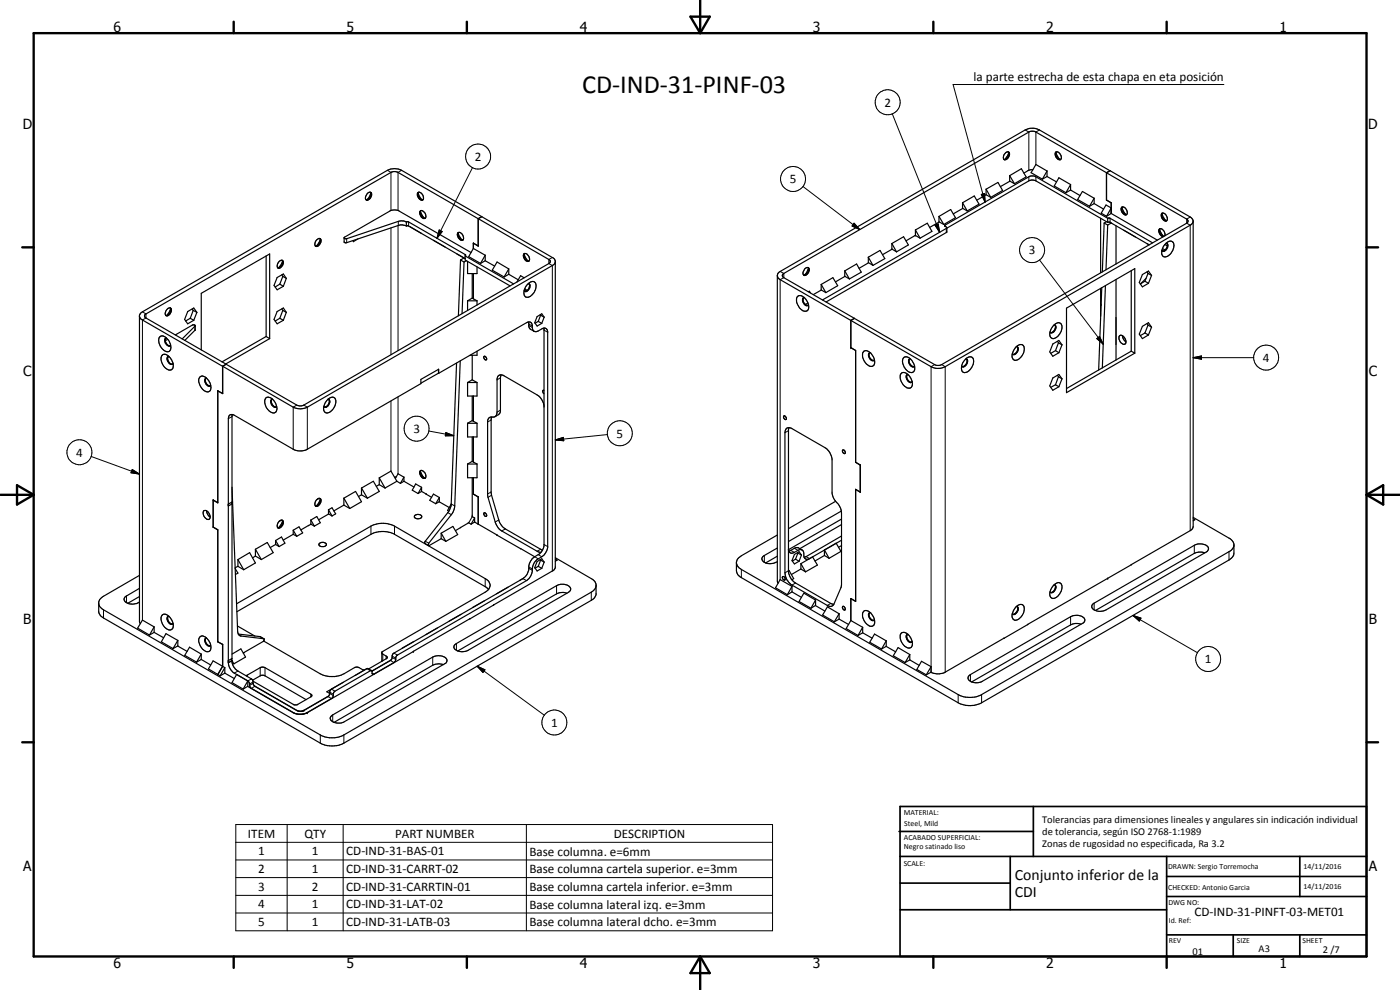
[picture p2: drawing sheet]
<svg xmlns="http://www.w3.org/2000/svg" width="420mm" height="297mm" viewBox="0 0 420 297" stroke-linecap="round" stroke-linejoin="round" font-family="sans-serif">
<g fill="none" stroke="#000" stroke-width=".35">
<path d="M109.9 59.9l.2 .1M110.3 58l.8-.3a1.28 1.28 0 0 1-.4 2.2l-.7 .1a1.34 1.34 0 0 1 .3-2zM111.2 57.7a1.68 1.68 0 0 1-1.1 2.3M111.3 57.8l-.5 1.4-.7 .8M125.4 57.8a1.45 1.45 0 0 1 1.4 .7 1.45 1.45 0 0 1 0 1.5 1.57 1.57 0 0 1-1.4-2.2zM125.5 57.8l.5 1.4 .7 .8M125.6 57.7a1.65 1.65 0 0 0 1.2 2.3M126.9 59.9l-.1 .1M295.9 56.8l3.6-2.1 1.4 2.4-3.6 2.1M295.9 56.8l1.4 2.4M295.9 56.8v1.6l1.4 .8M296 58.4l-2.9 1.7"/>
<path d="M301.7 45.9a.66 .66 0 0 1 .7-.4 .66 .66 0 0 1 .6 .5 1.4 1.4 0 0 1-1.7 1.8l-.1-1zM302.6 45.6l.1 .1M302.7 45.7l-.3 1-.9 1.2M302.7 45.7a1.59 1.59 0 0 1-1.4 2.1M303 52.7l3.5-2.1 1.5 2.5-3.6 2M303 52.7l1.4 2.4M303 52.7v1.6l1.4 .8M303.1 54.4l-2.9 1.6M310 50.9a3.7 3.7 0 0 0-2.7 1M314.2 53l2.9 1.6M314.2 51.3l-1.4 2.5M314.2 53l-1.4 .8"/>
<path d="M314.2 51.3v1.7M314.2 51.3l-3.3-1.9-1.5 2.4 3.4 2M316.8 45.7a1.24 1.24 0 0 1 1.7 1.1v.5a.82 .82 0 0 1-.8 .6 .82 .82 0 0 1-.8-.7l-.3-1zM316.9 45.7l.4 1 .8 1.2M316.9 45.7a1.66 1.66 0 0 0 1.4 2.1M317 45.6l-.1 .1M321.3 55.4l-3.5-2.1-1.4 2.5 3.5 2M321.3 57l2.8 1.7M321.3 55.4l-1.4 2.4M321.3 57l-1.4 .8M321.3 55.4v1.6M328.4 59.5l-1.4 2.4"/>
<path d="M328.4 59.5v1.6M328.4 59.5l-3.5-2.1-1.5 2.5 3.6 2M333.1 51.2l-21.2-12.2a4.6 4.6 0 0 0-4.2 0l-73.6 42.4-.6 .6-.2 .7M333.1 51.2l-1 .6v8.2M333.1 51.2v.1M333.2 51.2l24 13.9 .6 .6 .3 .6M79.9 76.8v24.2M84.7 78.1a1.42 1.42 0 0 1-.7 2.3l-.7-.1M84.7 78.1a1.63 1.63 0 0 0-1.4 2.2M94.9 72.1a.72 .72 0 0 1 .9-.6 .72 .72 0 0 1 .5 .9 1.32 1.32 0 0 1-1.7 1.4l-.1-.5zM96 71.5a1.64 1.64 0 0 1-1.3 2.3M96.1 71.8l-.5 1.2-.7 .9"/>
<path d="M107.4 71.7l-1.4 .8v-.3M122 67.8l-1.2-.3-1 .1-15.8 5.2-.7-.1 .1-1.5 13.9-8 1.3-.2 .9 .2 21.9 12.6M122 66.6h.6l17 9.8v.4M122 67.8l.5-.1 17.1 9.9-2.5-1.4M122 66.6v1.2M122 66.6l-.9-.3h-1.3l-15.8 5.3-.7-.2M123 68l3.5 2.1M126.1 63.3a1.47 1.47 0 0 1 1.4 .7 1.47 1.47 0 0 1 0 1.5h-.5l-.6-.4-.5-1.3zM126.2 63.4l.5 1.3 .7 .8M126.3 63.2a1.59 1.59 0 0 0 1.3 2.2M130.1 72.1l3.5 2M137.4 69.8a1.51 1.51 0 0 0 1.6 2.2"/>
<path d="M137.4 69.8a1.48 1.48 0 0 1 1.5 .7 1.48 1.48 0 0 1 .1 1.5M137.5 69.9l.4 1 .8 1.1M137.5 69.8a1.75 1.75 0 0 0 1.4 2.2M137.6 69.7l-.1 .1M138.2 78l1.1 .6M138.2 78l-.6 16.7M139.3 78.6l-.6 15.5M139.3 77.4l-1.1 .6M139.6 76.8v1.2l13.5 7.8M139.6 76.8l14.5 8.4M140 78.2l-.7 .4M140.3 78.4v3.7h2.9v-2"/>
<path d="M142.1 74.5l-1.4 2.5 3.5 2M142.1 74.5l3.5 2.1M143.5 73.8l-1.4-.9v1.6M143.5 65.6v8.2l-1.4-.8M143.5 65.6l1.1-.6zM143.5 73.7v.1M145.6 78.2l2.9 1.6M145.6 76.6l-1.4 2.4M145.6 78.2l-1.4 .8M145.6 76.6v1.6M157.3 76.2a1.79 1.79 0 0 0 1.4 2.2M157.3 76.2l.4 1 .8 1.2"/>
<path d="M157.4 76.1a1.65 1.65 0 0 1 1.4 2.2M157.4 76.1a1.53 1.53 0 0 0 1.2 2.3l.2-.1M157.4 76.1l-.1 .1M166.7 78.7l-.9 1-73.6 42.5a4.9 4.9 0 0 1-4.2 0l-45.3-26.2-.8-1M260.6 77.2l3.5-2.1 1.4 2.5-3.5 2M260.6 77.2l1.4 2.4M260.6 77.2v1.6l1.4 .8M260.6 78.9l-2.8 1.6M267.7 73.1l3.5-2.1 1.4 2.5-3.5 2.1M267.7 73.1l1.4 2.5M267.7 73.1v1.6l1.4 .9M267.7 74.8l-2.8 1.6"/>
<path d="M274.6 70.7l-2.7 1.6M274.6 70.7h.1M274.7 69l3.6-2 1.4 2.4-3.6 2.1M274.7 69l1.4 2.5M274.7 69v1.7M274.7 70.7l1.4 .8M274.8 70.7h-.2M281.8 64.9l3.5-2 1.5 2.4-3.6 2.1M281.8 64.9l1.4 2.5M281.8 64.9v1.6l1.4 .9M281.9 66.6l-2.9 1.6M284.1 68.3v.1"/>
<path d="M284.1 68.4l-37.3 21.6M284.2 68.3l-.1 1.4-36.2 20.9M288.9 60.8l3.5-2 1.4 2.5-3.5 2M288.9 60.8l1.4 2.5M288.9 60.8v1.7l1.4 .8M289 62.5l-2.9 1.7M328.4 61.1l2.8 1.6M328.4 61.1l-1.4 .8M330.3 65.5v16.3M331.4 66.9l1 .6M331.4 66.9l-.6 14.7M331.9 61.5l1.6 .9-1.4 2.5-1.6-.9z"/>
<path d="M332.1 60l1.4 .8v3.3M332.1 60h.1M332.1 66.5l-.7 .4M332.4 67.5l-.5 13.4M332.4 65.5h.8l12.7 7.4M332.4 65.5v1.2M332.4 66.7h.8M332.4 65.5l-21.7-12.6-1.2-.1-.5 .1-25.5 14.7v.3l.6 .4M332.4 66.7l-21.7-12.6-1.2-.1-.5 .1-24.8 14.4M333.2 66.7l11.6 6.7-.5-.2M333.2 66.7l.5 .3M333.5 66.9l-1.1 .6"/>
<path d="M333.5 64.1l13.8 8M333.5 64.1l-1.4 .8M334.9 67.7v11.5M336.7 62.2a1.68 1.68 0 0 0 1.4 2.2M336.7 62.3l.6 1.3 .6 .8M336.8 62.1a1.6 1.6 0 0 1 1.3 2.2M336.8 62.1a1.36 1.36 0 0 0 .5 2.2l.6 .2 .2-.2M337.2 69l3.6 2.1M348.1 68.6a1.61 1.61 0 0 0 1.1 2.3l-.6-.8-.6-1.3M348.6 64.1a1.51 1.51 0 0 0 1.6 2.1M348.6 64.1a1.48 1.48 0 0 1 1.5 .6 1.48 1.48 0 0 1 .1 1.5M348.7 64.1l.4 1 .9 1.1"/>
<path d="M348.8 63.9a1.63 1.63 0 0 0 1.4 2.3M348.9 74.6l.8 .4M349.5 73.4a1.68 1.68 0 0 1 2.5-.8 3.3 3.3 0 0 1-2.7 4.4h-.2a1.64 1.64 0 0 1-.4-1.9M349.5 73.4l-.8 1.7M349.6 70.7a1.52 1.52 0 0 0-1.7-2 1.74 1.74 0 0 0 1.2 2.3M349.6 73.4l.7 .4M350 73h.1a1.23 1.23 0 0 1-.3 2.1l-.5 .3-.6-.3M350.2 73l.1 .7M350.3 73.7a1.77 1.77 0 0 1-1.5 1.6M358.1 66.3l-.1 91.9-.8 1-17.7 10.3M358.1 66.3l-.3 .7-.6 .6-73.5 42.4a4.5 4.5 0 0 1-4.3 0l-24.1-13.9M43.6 94.3l73.9-42.7 .6-.1 1.1 .1 45.5 26.3 .4 .4-.1 .5-.3 .3-73.7 42.6-.6 .1-1.1-.1-45.5-26.3-.4-.4z"/>
<path d="M51.1 92.4a1.53 1.53 0 0 1-.9 2.4l-.5-.1M51.2 92.5l-.5 1.4-.7 .8M51.2 92.5a1.76 1.76 0 0 1-1.4 2.2M51.3 92.5a1.53 1.53 0 0 0-1.6 2.2M57.1 95.5l1.1 .6M57.1 95.5l-1.4 .8M57.7 92.7l.3 .4M58 93.1l1.1 .6M58 93.1l-.9 2.4M58.6 97.8l-3.9 3.9M59.1 93.7l-.9-1.3-1.9 1.1-.9 2.3 .9 1.4 1.9-1.1M59.1 93.7l-.9 2.4"/>
<path d="M83.4 80.4a1.73 1.73 0 0 0 1.4-2.2l-.4 1-.8 1.2M84 85.3l1 .6M84 85.3l-1.4 .8M84 95.5l1 .6M84 95.5l-1.4 .8M84.6 82.5l.3 .4M84.6 92.7l.3 .4M84.9 82.9l1 .6M84.9 82.9l-.9 2.4M84.9 93.1l1 .6M84.9 93.1l-.9 2.4M85.9 83.5l-.9-1.3-1.8 1.1-1 2.3 1 1.4 1.8-1.1"/>
<path d="M85.9 83.5l-.9 2.4M85.9 93.7l-.9-1.3-1.8 1.1-1 2.3 1 1.4 1.8-1.1M85.9 93.7l-.9 2.4M140.3 90.3v2.8M140.3 90.3h2.9M141.7 82.1v7.4M141.7 89.5l1.5 .8M141.7 89.5l-1.4 .8M142.1 82.1v7.6M143.2 90.3v1.2M152.7 82.3l2.8 1.6M152.7 80.7l-1.4 2.4"/>
<path d="M152.7 82.3l-1.4 .8M152.7 80.7v1.6M152.7 80.7l-3.5-2.1-1.5 2.5 3.6 2M157.3 87.2l.1 .2M157.3 83.4l-1.1-.7-1.1 1.9M157.3 87l.6 .4M157.5 86.7l.7 .4M158.1 85.5l.6-.5a1.2 1.2 0 0 1 1.4-.6 1.2 1.2 0 0 1 .8 1.4 3.2 3.2 0 0 1-3 3.4 2.28 2.28 0 0 1 0-3.3zM158.5 85.1a1.07 1.07 0 0 1 .7 1 1.07 1.07 0 0 1-.6 .9l-.6 .5-.6-.1M158.6 96.6l.4 2 1.3 .8M158.7 85.1a1.63 1.63 0 0 1-1.3 2.3M160.3 99.4l-.5-.8a1.34 1.34 0 0 0-1.1-2l-.7 .2-26.4 15.2"/>
<path d="M160.3 99.4l.3 .1a2.39 2.39 0 0 0 2-.8 1.06 1.06 0 0 1 1.1-.2 1.06 1.06 0 0 1 .7 .9v64.9a4.5 4.5 0 0 1-1.8 2.7l-1.1 .7a4.3 4.3 0 0 0-1.8 4 3.9 3.9 0 0 1-1.7 2.5l-38.7 22.4-.5 .5-.1 1.1-.5 .6-6 3.5-.5-.1-.1-.9M161.5 96.4l-.9 .6M161.5 96.4l1.1 .6M162.1 94.4l.2 .2M162.3 94.6l-.8 1.8M162.3 94.6l1 .6M163.2 98.5l.1 65.2a4 4 0 0 1-1.8 2.7l-1 .6M163.3 95.2l-.7-1.1-1.4 .9-.7 1.8 .7 1 1.4-.8M163.3 95.2l-.7 1.8M233.3 82.7l.2 .7 .6 .5 21.2 12.2M233.3 82.7v91.6l.2 .7M234.9 82.3l74.1-42.8 .5-.1 1.2 .1 45.4 26.2a.66 .66 0 0 1 .5 .7 .66 .66 0 0 1-.5 .6l-73.5 42.4-.8 .2-1.1-.1-45.5-26.2-.4-.5z"/>
<path d="M239.3 88.9a2.12 2.12 0 0 1 2.9 1.5 2.04 2.04 0 0 1-.2 2.9 3.1 3.1 0 0 1-2.7-4.4zM241.2 89.3a1.53 1.53 0 0 0 1.1 2.4l.2-.1M241.2 89.3a1.42 1.42 0 0 0 .6 2.1M241.2 89.3h.2M241.6 80.6l1-.3a1.46 1.46 0 0 1 0 1.5 1.46 1.46 0 0 1-1.4 .7l-.2-.8zM241.8 91.4l.7 .2M242.5 90.9l-.8 .5M242.5 80.3a1.63 1.63 0 0 1-1.3 2.2M242.6 87.5l.3-.1 .3 .5M242.6 80.4l-.5 1.3-.7 .8M242.6 91.4l-.1 .2M246.5 85.3l3.5-2 1.4 2.4-3.5 2.1"/>
<path d="M246.5 85.3l1.4 2.5M246.5 85.3v1.7l1.4 .8M246.5 87l-2.4 1.4M253.5 81.3l3.6-2.1 1.4 2.5-3.6 2M253.5 81.3l1.4 2.4M253.5 81.3v1.6l1.4 .8M253.6 82.9l-2.9 1.7M255.3 96.1v8.2l1.5 .9v33.5M256.4 95.5h.1M256.4 95.5l-1.1 .6M316.2 97.6a1.38 1.38 0 0 1 2.3-.3 3.5 3.5 0 0 1-2.5 4.3 1.9 1.9 0 0 1-.5-3zM316.3 97.5a1.11 1.11 0 0 1 .1 1.9l-.7 .5-.6-.3"/>
<path d="M316.6 97.5l.1 .1a1.81 1.81 0 0 1-1.1 2.2h-.4M320.1 92.5l20.5-11.9v25.4l-20.5 11.8zM330.3 86.5v8.4M330.7 86.3l-1 24.7M331.8 85.7l-1 24.7M334.9 83.9v24.1M339.5 81.2v24.2M343.6 99.9l1.1 .6M343.6 99.9l-1.4 .8M343.6 84.4l1.1 .6M343.6 84.4l-1.4 .8M343.9 83.5l-1.6 1.6"/>
<path d="M344.2 97.1l.3 .4M344.2 81.6l.3 .4M344.5 97.5l1.1 .7M344.5 97.5l-.9 2.4M344.5 82l1.1 .6M344.5 82l-.9 2.4M345.6 98.2l-.9-1.4-1.9 1.1-.9 2.3 .9 1.4 1.9-1.1M345.6 98.2l-.9 2.3M345.6 82.6l-.9-1.3-1.9 1.1-.9 2.4 .9 1.3 1.9-1.1M345.6 82.6l-.9 2.4M47.8 101.3a1.32 1.32 0 0 1 2.1 0 3.1 3.1 0 0 1 .9 4.1 2.66 2.66 0 0 1-3-2.3l-.2-1zM48.7 106.6a1.32 1.32 0 0 1 1.9 .2 3.2 3.2 0 0 1 1.1 3.9 2.08 2.08 0 0 1-2.9-1.4l-.1-.3a2.29 2.29 0 0 1 0-2.4z"/>
<path d="M49.8 101.5a1.63 1.63 0 0 0 1.3 2.3M50 101.4l-.2 .1a1.43 1.43 0 0 0-.1 1.5 1.43 1.43 0 0 0 1.3 .8l.2-.3M50.3 107.3a1.76 1.76 0 0 0 1.5 2M50.3 101.8l-.7 .4M50.5 107l-.2 .3M50.6 106.9l-.3 .4M50.7 106.9a.94 .94 0 0 0-.6 .8 .94 .94 0 0 0 .4 .9 .88 .88 0 0 0 1.4 .5M52.6 100.5l5.1-3h.8l.1 1.6-3.2 3.1M60 113.2a1.5 1.5 0 0 1 2.1 .4 2.81 2.81 0 0 1 .7 3.8 2.39 2.39 0 0 1-2.8-1.9l-.4-1v-.7zM61.8 113.5a1.64 1.64 0 0 0 1.3 2.3M62 113.5a1.11 1.11 0 0 0-.1 1.9 .8 .8 0 0 0 1.3 .2M65.4 117.3v33.6l-1.4-.8"/>
<path d="M65.4 117.3h.1M65.4 117.3l1.4 .8M66.8 118v.1M67.8 109.3l-1 .6v8.2M67.9 109.3l-1.1 .6v8.2l-1.4-.8M79.7 119.5a2.06 2.06 0 0 1 2.9 1.4 2.04 2.04 0 0 1-.2 3 3.2 3.2 0 0 1-2.7-4.4zM79.9 101l1 .6M79.9 101l-13.3 7.6M80.9 101.6l-13.2 7.6M80.9 101.6v-25.4l-20.5 11.8v17M81.6 119.8a1.64 1.64 0 0 0 1.3 2.3M81.6 119.8a1.41 1.41 0 0 0-.1 1.6 1.41 1.41 0 0 0 1.5 .7v-.2"/>
<path d="M81.6 119.8h.2M98.4 119.8l.4 .1M98.5 119.7a1.27 1.27 0 0 1 1.7-.5 1.27 1.27 0 0 1 .6 1.6 3.3 3.3 0 0 1-3 3.1 2.1 2.1 0 0 1-.2-3zM98.6 119.8l.2 .1M98.8 119.9a1.56 1.56 0 0 1-1.4 2.3M98.8 119.9a1.79 1.79 0 0 1-1.3 2.2M131.6 112h.1M131.6 110.8v1.2l-5.3 3M131.6 112v-1.2l-5.3 3v1.3l-34.1 19.7a4.5 4.5 0 0 1-4.2 0l-17.7-10.2a1.09 1.09 0 0 0-1.2-.1 1.09 1.09 0 0 0-.6 1.1v25.7M137 109l-1.6 42.6-.7 1.9M138.1 108.3l-1.7 43.9-.7 1.9-7 8.9-.1 .7 3.8-2.1M140.3 114.8v4h2.9v-4"/>
<path d="M140.3 114.8h2.9M141.7 106.6v7.4M141.7 118.8v7.4M141.7 114l1.5 .8M141.7 114l-1.4 .8M142.1 118.8v7.6M143.2 105.4v1.2h-2.1M145.3 106.9a.66 .66 0 0 1 .6 .4 .66 .66 0 0 1 0 .7 .76 .76 0 0 1-.6-1.1zM150.4 112.5l-.2 .9v10l-.3 .7-1.4 .9M150.4 112.5a1.15 1.15 0 0 0-1.2 1.2l-.1 10.5-.6 .9-1.7 .2-.5 1 .2 22.9 2.2 7.8 1.1 1.7 11.4 6.7 1.2 .3M150.4 112.5l.6 .1 10.2 5.9a4.6 4.6 0 0 1 2.1 3.3M163.3 117.1h-.2a.52 .52 0 0 0-.3 .5 .52 .52 0 0 0 .3 .5l.2 .1"/>
<path d="M259.2 105.5a2.12 2.12 0 0 1 2.8 1.4 2.23 2.23 0 0 1-.2 3 3.2 3.2 0 0 1-2.9-3.7zM261 105.8a1.48 1.48 0 0 0-.1 1.6 1.48 1.48 0 0 0 1.3 .8l.2-.2M261 105.9a1.59 1.59 0 0 0 1.3 2.3M261 105.8h.2M270.5 112.1a2.06 2.06 0 0 1 2.8 1.4 2.1 2.1 0 0 1-.2 3 3.3 3.3 0 0 1-2.9-4zM271.2 107.4a2.01 2.01 0 0 1 2.8 1.4 1.87 1.87 0 0 1-.4 3 3.3 3.3 0 0 1-2.4-4.4zM272.3 112.4a1.64 1.64 0 0 0 1.2 2.3M272.4 112.4a1.4 1.4 0 0 0 .4 2.2l.7 .1M272.4 112.4h.1M273 107.7a1.63 1.63 0 0 0 1.4 2.3M273.2 107.7a.72 .72 0 0 0-.5 1.2 1.21 1.21 0 0 0 1.7 1.1M273.8 114.5l-.3 .2"/>
<path d="M274.5 109.8l-.1 .2M288.6 109.8l.3 .2M289.7 107.8a1.35 1.35 0 0 1 1.8-.6 1.35 1.35 0 0 1 .6 1.8 3.3 3.3 0 0 1-2.9 2.8 2.25 2.25 0 0 1 0-3.4zM289.8 107.7a.72 .72 0 0 1 .5 1.2 1.31 1.31 0 0 1-1.5 1.1M290.1 107.7a1.68 1.68 0 0 1-1.2 2.3M304.9 104.1a1.38 1.38 0 0 1 2.4 0 3.4 3.4 0 0 1-2.9 4 1.79 1.79 0 0 1-.3-2.7zM305 104a1.03 1.03 0 0 1 .7 1 1.03 1.03 0 0 1-.6 .9l-.7 .5-.6-.2M305.3 104.1a1.59 1.59 0 0 1-1.4 2.2M316.8 105.2l1 .6M316.8 105.2l-1.4 .8M316.8 115.4l1 .6M316.8 115.4l-1.4 .8"/>
<path d="M317.4 102.4l.3 .5M317.4 112.6l.3 .4M317.7 102.9l1 .6M317.7 102.9l-.9 2.3M317.7 113l1 .7M317.7 113l-.9 2.4M318.7 103.5l-.9 2.3M318.7 103.5l-.9-1.3-1.8 1-1 2.4 1 1.3 1.8-1.1M318.7 113.7l-.9-1.3-1.8 1-1 2.4 1 1.3 1.8-1.1M318.7 113.7l-.9 2.3M336 100.8a1.52 1.52 0 0 1 1.9 1.5l-.2 .9a1.62 1.62 0 0 1-1.9-2.1zM336.9 100.8l.3 1 .7 .8"/>
<path d="M339.5 105.4l-19.4 11.2M339.5 105.4l1.1 .6M69.7 124.4l-.1 26.2M97.2 121.9l.3 .2M140.3 127v4.1h2.9v-4.1M140.3 127h2.9M140.3 139.2v4.1h2.9v-4.1M140.3 139.2h2.9M141.7 131.1v7.3M141.7 126.2l1.5 .8M141.7 126.2l-1.4 .8M141.7 138.4l1.5 .8"/>
<path d="M141.7 138.4l-1.4 .8M142.1 131.1v7.5M147.6 125.1l-.2 .6v22.2l2.5 8.9 .9 1.2 .9 .7 11.1 6.4M235.2 124.8a.59 .59 0 0 1 .7 .4 .59 .59 0 0 1-.2 .7h-.1a.73 .73 0 0 1-.4-1.1zM236 128.6l.6-.3 .8 .1 10.2 5.9a4.8 4.8 0 0 1 2.1 3.4v10.3a7.5 7.5 0 0 0 2.2 3.7l.5 1.1 .1 1.1v21.6l-2.2 5.8a1.25 1.25 0 0 1-2 .4l-10.6-6.1a4.4 4.4 0 0 1-2.1-3.7v-42.1zM236.8 128.3l-.2 .6v42.7a4.9 4.9 0 0 0 2.1 3.3l10.6 6.2 .9 .3M252.9 135a.6 .6 0 0 1 .7 .4 .6 .6 0 0 1-.2 .7l-.5-.5zM256.8 138.7h.1M256.8 138.7l1.3 .8M256.8 138.7l1.4 .8M258.1 139.5h.1M258.1 139.5v8.1"/>
<path d="M258.2 139.5v8.2l-1.4-.8M61.1 153.3a1.66 1.66 0 0 1 1.9 2.2l-.1 .2a1.63 1.63 0 0 1-1.7-.6 1.63 1.63 0 0 1-.1-1.8zM62 153.3l.3 1 .8 .8M64 158.2h.1M64 158.2l1.4 .8M64 158.2l1.4 .7v33.7M64 150.1v8.1M64 150v.1M65.4 150.8l-1.4-.8v8.2M68.5 151.3v.5M68.5 151.8v46.4M69.6 150.6v.6"/>
<path d="M69.6 151.2l-1.1 .6M69.6 150.6l-1.1 .7M69.6 151.2v46.4M69.6 146.2l1.7 43.2 .2 .9M84.4 156.1l-.6 .3M84.4 156.1a1.58 1.58 0 0 0-.9 2.3 1.53 1.53 0 0 0 1.4-2.2l-.2-.1M84.4 156.1h.3M84.8 156.3l-.4 .9-.8 1.2M84.8 156.2a1.73 1.73 0 0 1-1.4 2.2M88 159.1l1.7-1 1.1 1.8-1.7 1M88 159.1l1.1 1.8M88 159.1v1.2"/>
<path d="M92.5 157.7h.1M92.6 157.7l-2.3 1.3M93.3 156l1.8-1 1 1.8-1.8 1.1M93.3 156l1 1.9M93.3 156v1.3l1 .6M93.3 157.3l-.7 .4M95.7 149.5l-.6 .4M95.7 149.5a1.63 1.63 0 0 0-.9 2.4 1.52 1.52 0 0 0 1.2-2.3M95.7 149.5l.3 .1M96 149.5a1.58 1.58 0 0 1-1.3 2.3M96.1 149.7l-.5 1.3-.7 .8M98.6 153l1-.6 1.1 1.8-1.1 .6"/>
<path d="M98.6 153l1 1.8M98.6 153v1.2l1 .6M98.6 154.2l-3 1.8M103.2 151.6l-3 1.7M103.2 149.5l3.5-2.1 1.8 3.1-3.5 2.1M103.2 149.5l1.8 3.1M103.2 149.5v2.1M103.2 151.6l1.8 1M108.5 148.5l-.9 .5M108.5 146.4l1.8 3.1M108.5 146.4v2.1M108.5 148.5l1.8 1"/>
<path d="M108.5 146.4l3.5-2 1.8 3-3.5 2.1M113.8 145.4l-.9 .5M113.8 143.4l1.8 3M113.8 143.4v2M113.8 145.4l1.8 1M113.8 143.4l3.5-2 1.8 3M118.4 143.1l.5 .1M119.1 144.4l-3.5 2M119.1 144.4l1.1 .6M121.2 144.4l3 1.7M121.2 143.2l-1 1.8M121.2 144.4l-1 .6"/>
<path d="M121.2 143.2v1.2M121.2 143.2l-1.7-1-.9 1.4M124.4 154.7a1.15 1.15 0 0 1 1.2-.4 1.15 1.15 0 0 1 .9 .9 1.48 1.48 0 0 1-2.1 0zM126 141.4a1.31 1.31 0 0 1 1.4 .2 1.31 1.31 0 0 1 .4 1.3 .73 .73 0 0 1-.6 .7 .73 .73 0 0 1-.8-.6l-.4-.7zM126.2 141.4l.5 1.3 .7 .8M126.3 141.1a1.61 1.61 0 0 0 1.3 2.3M126.5 147.4l1.5 .9M126.5 146.2l-1.8-1-1 1.9 1.8 1M126.5 146.2l-1 1.9M126.5 147.4l-1 .7M126.5 146.2v1.2M127.9 148.3l1.6 .9"/>
<path d="M131.8 150.5l3 1.8M131.9 149.3l-1.8-1-1.1 1.8 1.8 1M131.9 149.3l-1.1 1.8M131.9 149.3v1.2l-1.1 .6M132.4 160l1.4 2.4M132.4 160v1.6M132.4 160l3.5-2.1 1.5 2.5-3.6 2M134.7 153.5l-7.1 8.9-.1 .5M135.4 151.4l-1.1 1.8 .4 .2M138.2 158.3h.1M138.2 158.2l-1.5 1M140.6 156.8l.8 .5"/>
<path d="M140.7 156.7l-2.5 1.6M141.7 155l.7 .4M141.7 143.3v11.8M142.1 148.3h.1M142.1 143.3v5M142.1 148.3l1.4 .8M142.4 156.6l1.1 .7M142.4 155.4l-1 1.9M142.4 156.6l-1 .7M142.4 155.4v1.2M143.5 149.1v8.2M143.5 149.1h.1"/>
<path d="M143.5 157.2v.1M143.5 157.3l5.7 3.2M145.2 154l.3-.2 .4 .3 .2 .5-.1 .3-.5-.1zM250.8 150.4l-14.2 8.2M252.5 153.3l-15.9 9.2M252.5 157.4l-12.5 7.2M252.5 155.7l-15.9 9.2M256.8 146.8v33.7l-1.4-.9M256.8 146.8l1.3 .8M256.8 146.9h.1M258.1 147.6h.1M358.1 155.2l11.1 6.5 .6 .5 .5 .9v2.8l-.2 .9-.6 .8-74.9 43.3a7.5 7.5 0 0 1-6.2 .3l-65.9-37.9a2.45 2.45 0 0 1-1.5-2.1v-2.5l.3-.9 .5-.5 11.5-6.8"/>
<path d="M358.1 155.6l.5 .4-.5 .3M41.9 176.5l-3.9 2.3a1.14 1.14 0 0 0-.7 1.3 1.14 1.14 0 0 0 1.1 .9 3.9 3.9 0 0 0 3.5-.4M41.9 179l-3.6 2M70.6 170.6l.8 1.4-.8 .4M71.4 169.9l-.8 .4M71.4 167.9l1.7 3M71.4 167.9v2M71.4 169.9l1.7 1M71.4 167.9l3.5-2.1 1.8 3.1-3.6 2M76.7 166.8l-.9 .6M76.7 164.8l1.7 3.1M76.7 164.8v2"/>
<path d="M76.7 166.8l1.7 1.1M76.7 164.8l3.5-2 1.8 3-3.6 2.1M82.7 163.4l-1.6 .9M82.7 162.2l1.8-1.1 1 1.9-1.7 1M82.7 162.2l1.1 1.8M82.7 162.2v1.2M82.7 163.4l1.1 .6M88 160.3l-3 1.8M88 160.3l1.1 .6M95.7 163.2a1.2 1.2 0 0 1 1.2-.5 1.2 1.2 0 0 1 1 .9l-.1 .1a1.4 1.4 0 0 1-2.1-.2zM127.5 162.9v.1M127.5 163l1.1 .7"/>
<path d="M132.4 161.6l1.4 .8M146.6 176.8l-.7-.6-27.5-15.9a7.8 7.8 0 0 0-7.1 0l-40.2 23.3M149.1 160.5l7.1 4.1M149.2 160.5v.1M152.5 176.1l-3.5 2.1M156.2 164.6h.1M156.2 164.6l4.3 2.4M156.9 173.6l-38.8 22.4-.3 .5-.2 1.1-.3 .5-5.6 3.2M156.9 173.6l-.9 .5M160.5 167a4.4 4.4 0 0 0-1.8 4.1l-.6 1.3-1.2 1.2M161.5 169.9l-.9 .6M161.5 169.9l1.1 .6"/>
<path d="M162.1 168l.2 .1M162.1 167.9l.2 .2M162.3 168.1l-.8 1.8M162.3 168.1l1 .6M163.3 168.7l-.7-1.1-1.4 .9-.7 1.8 .7 1 1.4-.8M163.3 168.7l-.7 1.8M166.7 167.3l11.6 7 .6 1.2v2.9l-.8 1.3-74.9 43.3a7.8 7.8 0 0 1-7.1 0l-65.7-38-.8-1.3v-2.9l.3-.9 1.2-1 10.8-6.3M166.7 167.8l.5 .3-.5 .3M170.2 178a4.1 4.1 0 0 0-3.2 .2l-29.6 17.1M178.9 175.8l-.3 .9-1.2 1-74.2 42.8a7.5 7.5 0 0 1-7.1 0l-65-37.5-1.2-1-.3-.9M233.3 164.4l-3.9 2.3a1.17 1.17 0 0 0-.7 1.3 1.17 1.17 0 0 0 1.1 .9 4.2 4.2 0 0 0 3.5-.4M233.3 166.9l-3.5 2"/>
<path d="M234.9 173a.6 .6 0 0 1 .6 .3 .6 .6 0 0 1-.1 .8l-.5-.5zM236.6 171.2h.2l1.4 2.4-.6 .3M237.7 177.6l2.8 1.6M237.7 175.9l-1.4 2.5M237.7 177.6l-1.4 .8M237.7 175.9v1.7M237.7 175.9l-3.6-2-1.4 2.5 3.6 2M238.7 167.8l-.9 .6M238.7 167.8l1.1 .6M239.3 165.8l.2 .1M239.5 165.9l-.8 1.9M239.5 165.9l1 .6"/>
<path d="M240.4 170.7l-2.9 1.7M240.4 169.1l1.4 2.5M240.4 169.1v1.6M240.4 170.7l1.4 .9M240.4 169.1l3.5-2 1.4 2.4-3.5 2.1M240.5 166.5l-.7-1-1.4 .9-.7 1.8 .7 1 1.4-.8M240.5 166.5l-.7 1.9M240.6 165h-.9l-1.3 .7a1.06 1.06 0 0 1-1.1 .2 1.06 1.06 0 0 1-.7-.9M247.4 166.7l-2.8 1.6M247.4 165l3.5-2 1.5 2.4-3.6 2.1M247.4 165l1.4 2.5M247.4 165v1.7"/>
<path d="M247.4 166.7l1.4 .8M252.5 163.7l-.8 .5M252.5 162.1l-9.5 5.5a1.04 1.04 0 0 1-1.1 .2 1.04 1.04 0 0 1-.7-1l-.1-1.4-1.5-1-.8-.1-2 1.1M252.5 160.8l-11.2 6.4M315.1 177.6l.1 .1M316.2 175.6a1.38 1.38 0 0 1 2.3-.3 3.5 3.5 0 0 1-2.5 4.3 1.9 1.9 0 0 1-.5-3.1zM316.3 175.4a1.11 1.11 0 0 1 .1 2l-.5 .4-.7-.1M316.6 175.5l.1 .1a1.81 1.81 0 0 1-1.1 2.2h-.4M332.4 173.5h.1M339.5 169.4h.1M339.6 169.4l-31.2 18.1M361.6 165.9a4.1 4.1 0 0 0-3.2 .1l-29.7 17.2"/>
<path d="M370.3 163.7l-.3 .8-.8 .8-74.6 43.1a7.7 7.7 0 0 1-7 0l-65.1-37.5-1.2-1.1-.3-.8M46.3 189.7l2.8 1.6M46.3 188.1l-1.4 2.4M46.3 189.7l-1.4 .8M46.3 188.1v1.6M46.3 188.1l-3.6-2-1.4 2.4 3.6 2M48.7 184.6a1.75 1.75 0 0 1 2.6 1.1 2.19 2.19 0 0 1 0 3.3 3.1 3.1 0 0 1-2.6-4.4zM50.5 185a1.64 1.64 0 0 0 1.3 2.2M50.7 184.9h-.2a1.45 1.45 0 0 0 .9 2.4l.5-.2M53.3 193.8l2.9 1.7M53.4 192.2l-1.5 2.4M53.4 192.2v1.6l-1.5 .8"/>
<path d="M53.4 192.2l-3.6-2.1-1.4 2.5 3.5 2M60 191.1a1.5 1.5 0 0 1 2.1 .5 2.81 2.81 0 0 1 .7 3.8 2.59 2.59 0 0 1-3-2.2l-.2-1.4zM60.4 197.9l2.8 1.6M60.4 196.3v1.6M60.4 196.3l-1.4 2.4M60.4 197.9l-1.4 .8M60.4 196.3l-3.5-2.1-1.5 2.4 3.6 2.1M61.8 191.5a1.64 1.64 0 0 0 1.3 2.3M62 191.4l-.3 .1a1.44 1.44 0 0 0 0 1.6 1.44 1.44 0 0 0 1.4 .6l.1-.1M64 198.3l2.8 1.6-1.4 2.5-2.8-1.7zM65.4 192.5l1.4 .8M65.4 192.6l1.4 .8"/>
<path d="M65.4 192.5v.1M66.8 193.4v6.6M66.8 193.3v6.6M66.8 193.3v.1M66.8 199.9l-1.4 2.5 .7 .4M66.8 199.9l.7 .4M68.5 198.2v.6M68.5 198.8v.1a4.2 4.2 0 0 0 1.8 3.1l4.1 2.3M69.6 198.2l-1.1 .6M69.6 197.6v.6M69.6 197.6l-1.1 .6M69.6 198.2l.1 .7"/>
<path d="M69.6 198.2l.6 1M69.6 196.3l2.7-1.6 1.4 2.4-3.5 2.1M69.7 198.9a3.8 3.8 0 0 0 1.7 2.4l4.2 2.5 .4 .7v.9l.5 .5M69.7 198.9l.5 .3M71 181.1l40.3-23.2a7.8 7.8 0 0 1 7.1 0l27.2 15.7a2.13 2.13 0 0 1 1.5 2 2.13 2.13 0 0 1-1.5 2.1l-30.9 17.8-.1 2.9M71.3 187.8l5.2 3M71.5 190.2l6.6 .8 1.1 .6M71.5 190.3l.6 .5 7.1 .8M73.1 195.8v.1M73.2 195.8l-.2 .2M79.1 192.3l17 9.9a7.8 7.8 0 0 0 7.1 0l3.8-2h.6l1.7 .9M79.2 191.6l-.1 .8-6 3.4"/>
<path d="M114.6 195.9l1.6 1.2-.1 .5-5.5 3.1M117.4 198l-5.7 3.3M124.1 195.4l-32.2 18.6M124.2 192.4l-3.5 2.1M133 199.4a4 4 0 0 0-3.1 .2l-29.7 17.1M136.5 193.4l30.5-17.7a2.77 2.77 0 0 1 4.3 1.1l-.8 1-30 17.3a3.3 3.3 0 0 1-4.3-.8zM138.4 184.3l-3.6 2.1M141 185.7h.1M141 185.7l-17 9.8M145.4 180.2l-3.5 2M148.1 181.5l-7.1 4.2M148.1 181.5l17.9-10.3 .7-.9v-92.1l-.7-.8-45.5-26.3a4.7 4.7 0 0 0-4.2 0l-73.6 42.5-.6 .5-.2 .5v91.8l.2 .7"/>
<path d="M148.1 181.5v.1M244.7 181.7l2.9 1.6M244.8 180l-3.6-2-1.4 2.5 3.6 2M244.8 180l-1.4 2.5M244.8 180v1.7l-1.4 .8M251.8 185.8l2.9 1.6M251.8 184.1l-1.4 2.5M251.8 185.8l-1.4 .8M251.8 184.1v1.7M251.8 184.1l-3.5-2-1.4 2.4 3.5 2.1M252.9 182a.6 .6 0 0 1 .7 .3 .6 .6 0 0 1-.2 .7l-.5-.4zM256.8 180.4l-1.5-.8v6.6"/>
<path d="M258.9 189.9l2.8 1.6M258.9 188.2l-1.4 2.5M258.9 189.9l-1.4 .8M258.9 188.2v1.7M258.9 188.2l-3.6-2-1.4 2.4 3.6 2.1M259.2 183.5a1.86 1.86 0 0 1 2.6 1.1 2.74 2.74 0 0 1 .2 3.1 2.17 2.17 0 0 1-2.7-1.5l-.4-1.4v-.9zM261 183.8h.2M261 183.8a1.48 1.48 0 0 0-.1 1.6 1.48 1.48 0 0 0 1.3 .8l.1-.1M261 183.9a1.54 1.54 0 0 0 1.3 2.2M262.4 186l-.1 .1M265.9 193.9l2.9 1.7M266 192.3l-1.4 2.4"/>
<path d="M266 192.3v1.6l-1.4 .8M266 192.3l-3.5-2.1-1.5 2.5 3.6 2M270.5 190a1.7 1.7 0 0 1 2.4 .8 2.99 2.99 0 0 1 .6 3.4 2.12 2.12 0 0 1-2.9-1.5l-.4-1.4v-.9zM272.3 190.4a1.58 1.58 0 0 0 1.3 2.3M272.4 190.4h.1M272.4 190.4a1.25 1.25 0 0 0 .2 2l.6 .4 .6-.3M273 198l2.9 1.6M273 196.4l-3.5-2.1-1.4 2.5 3.5 2M273 196.4l-1.4 2.4M273 198l-1.4 .8M273 196.4v1.6M301.3 191.5h.1"/>
<path d="M301.3 191.5l-17.6 10.2a4.5 4.5 0 0 1-4.3 0M304.9 182.1a1.38 1.38 0 0 1 2.4 0 3.4 3.4 0 0 1-2.9 4 1.79 1.79 0 0 1-.3-2.7zM305 182h.2a1.43 1.43 0 0 1 .1 1.6 1.43 1.43 0 0 1-1.4 .7l-.1-.2M305.3 182a1.64 1.64 0 0 1-1.4 2.3M308.4 187.4h.1M308.5 187.4l-7.2 4.1M324.4 187.3l-1.7-.2-1.4 .4-29.7 17.1M328.1 181.1l30.3-17.5a3.4 3.4 0 0 1 4.2 .7 1.08 1.08 0 0 1-.6 1.4l-30.1 17.3a3.2 3.2 0 0 1-4.3-.8l.2-.7zM65.4 202.3v.1M67.5 202l2.8 1.6M67.5 200.3l-1.4 2.5M67.5 202l-1.4 .8"/>
<path d="M67.5 200.3v1.7M73.9 202.8l4.4-2.6h1l14 8.1 .3 .4-4.4 2.8h-1l-12.3-7.1M74.3 206l14 8M74.4 204.3l.4 .6 .1 .9 .4 .7 13 7.5M74.4 204.3l-1.4 2.5M74.4 204.3v1.6l-1.4 .9M74.4 204.3l-3.4-1.9-1.4 2.4 3.4 2M75.8 204.1l2.5-1.4 .9-.1 12.7 7.3M76.3 205.8l13 7.5M88.3 214l1.1 .3h1.4M88.3 214l.8 .2M89.1 213.2l.2 .1"/>
<path d="M89.3 213.3l.3 .1M89.6 213.4h1.1M89.6 213.4h.2M90.7 213.4h-.8M91.2 213.1l-.5 .3M91.2 213.1v.1M91.2 213.2l-.5 .2M91.9 214l-.8 .2h-1.7M91.9 214l-1 .2M98.6 208.8l-7.4 4.3M99.4 214.9l30.5-17.8a3.2 3.2 0 0 1 4.2 .9l-.4 1.1-30.3 17.4a3.6 3.6 0 0 1-4.1-.4l-.2-.6zM99.5 206.8a1.28 1.28 0 0 0-.5 1.4l-.4 .7-7.4 4.3"/>
<path d="M99.5 206.8l-1.4 .8 .9 .5M103 204.7l-3.5 2.1M110.1 200.6l-10.6 6.2M110.1 200.6h.3l1.1 .6M110.1 200.6l-3.6 2.1M111.5 201.2h-.2l-10.8 6.2-.4 .4-.3 1.6-7.9 4.6M111.5 201.2l.1 .1M279.4 200l-1.4 2.5M279.4 201.7l-1.4 .8M279.4 200v1.7M279.4 200l-2.8-1.6-1.4 2.5 2.8 1.6M290.8 202.7l30.5-17.7a3.2 3.2 0 0 1 4.3 .9l-.2 .7-.3 .3-30.3 17.5a3.2 3.2 0 0 1-4.3-.8z"/>
</g>
<g fill="none" stroke="#000" stroke-width=".3">
<path d="M267.8 34.2l14.2 35.5M307.7 39l1.1 .6v11.5M311.9 39l-1 .6v9.8M367.3 25.4h-81.3l9.6 35.2M116.3 51.1l1 .6v11.5M120.5 51.1l-1 .6v11.5M141.8 50.3l-10.7 21.2M241 56l17 12.9M294.5 58.3l1-.2 .1 2.5zM308.8 53v1.3M310.9 53v1.3M104 71.6v1.2"/>
<path d="M117.3 68.4v38M119.5 67.7v37.5M119.5 66.4v1.2M122.6 66.6v1.2M131.8 69l.9 .5-1.6 2zM139.6 76.4v.4M165.8 77.3l-1.1 .6v1.2l1.1 .6v91.6M256.3 67l1.7 1.9-2.3-1.1zM280.6 67.6l.9-.4 .5 2.5zM283.7 67.5v.4M284 68.5v1.3M312 78l19.1 25.3"/>
<path d="M333.2 65.5v1.2M357.2 65.1l-1.1 .6v1.3l1.1 .6v91.6M42.7 93.6l1.1 .6v1.2l-1.1 .6v90.1M58.5 97.9v1.2M158.7 97.7l1.1 .6M158.7 97.2l1.1 .6M163.3 99.1l1.1 .6M234.1 81.4l1.1 .6v1.3l-1.1 .6v90M119.5 119.1v23.1M150.2 113.4l-1 .6M280.5 109.4l-1.1 .6v91.7M282.6 109.4l1.1 .6v91.7"/>
<path d="M329.2 101.6l.8-.6 1.1 2.3zM358.1 107.3l2.5-.5v1zM358.1 107.3h18.1M27.3 136.9l14.6 5.3M69.6 125l-1.1 .6M89.1 121.5l-1.1 .7v12.6M91.2 121.5l1 .7v12.6M117.3 120.3v21.1M128.7 129.3l7.5 1.4M133.8 129.8l2.4 .9-2.6 .1zM147.4 126l-1.1 .6M150.2 123.1l-1 .6"/>
<path d="M166.7 132l2.4-.8 .1 1zM182.3 130.4l-15.6 1.6M236.6 129.2l-1 .6M39.7 140.9l2.2 1.3-2.6-.3zM111.3 157.9v2.4M118.4 157.9v2.4M134.4 153.8l1.1 .6M135.4 151.2l1.1 .6M141.7 155.1l-1 1.6M147.4 147.6l-1.1 .6M147.5 148.6l-1 .6M149.7 156l-1.1 .6"/>
<path d="M151.7 158.7l-1.1 .6M38 178.8v2M127.6 162.4l1.1 .6M145.6 173.6v2.4M156.9 173.6l1.1 .6M158.7 170.5l1.1 .6M158.7 170.1l1.1 .6M160.5 167l1 .7M161.5 166.4l1.1 .6M162.3 164.8l-1.1 .6M163.3 163.4l1.1 .6M167 175.7v2.5"/>
<path d="M177.4 177.7v2.4M222.5 170.9v2.4M229.4 166.7v2M236.6 171.2l-1 .7M237.3 165.1l1.1 .6M238.4 164.5l1.1 .6M238.7 174.9l-1 .7M241.9 167l1.1 .6M358.4 163.6v2.4M368.8 165.5v2.5M31.1 183v2.4M69.6 198.3l-1.1 .6"/>
<path d="M71.6 190.4l.7 .4M78.1 191l1 .6M114.9 196.3v2M115.9 196.8v.9M117.2 198.2l1 .6M117.7 197.3l1.1 .6M117.7 196.8l1.1 .7M118.2 196l1.1 .6M129.9 197.1v2.5M137 193.1v2M143.2 199.9l2.3 1.1-.6 .8zM143.2 199.9l20.2 14.7"/>
<path d="M249.3 181.1l-1 .6M321.3 185v2.5M328.4 181v2M340 184.7l2.4 .8-.5 .9zM340 184.7l19.4 11.1M71.4 201.3l-1.1 .7M74.2 202.6v.4M75.5 203.7l-1.1 .6M76 205l-1.1 .6M76 204.6l-1.1 .6M76.5 205.9l-1 .6M78.1 200.3v2.5"/>
<path d="M79.5 200.3v2.5M88 213.8h.1M89.1 213.1v.1M92.2 213.8h.1M93.3 208.3v.8M98.4 209l1.1 .6M99 208.1l1 .6M99 207.7l1 .6M99.5 206.8l1 .6M99.9 214.5v2M110.1 200.6l1.1 .7M111.7 202l.5 .3"/>
<path d="M287.6 208.4v2.5M291.2 202.4v2M294.6 208.4v2.5M96.1 220.5v2.5M103.2 220.5v2.5M70.8 247.4h161v31.9h-161zM70.8 252.7h161M70.8 258h161M86.2 247.4v31.9M103 247.4v31.9M158 247.4v31.9M70.8 263.3h161"/>
<path d="M70.8 268.6h161M70.8 273.9h161"/>
<circle cx="266.4" cy="30.7" r="3.8"/>
<circle cx="143.5" cy="47" r="3.8"/>
<circle cx="238" cy="53.7" r="3.8"/>
<circle cx="309.7" cy="75" r="3.7"/>
<circle cx="380" cy="107.3" r="3.8"/>
<circle cx="23.8" cy="135.7" r="3.7"/>
<circle cx="125" cy="128.6" r="3.8"/>
<circle cx="186" cy="130" r="3.7"/>
<circle cx="362.6" cy="197.7" r="3.7"/>
<circle cx="166.4" cy="216.8" r="3.7"/>
</g>
<g fill="#000">
<circle cx="122" cy="66.6" r=".18"/>
<circle cx="255.3" cy="104.3" r=".18"/>
<circle cx="332.4" cy="173.5" r=".18"/>
<circle cx="124" cy="195.5" r=".18"/>
<circle cx="91.2" cy="213.1" r=".18"/>
<circle cx="92.2" cy="213.8" r=".18"/>
</g>
<g fill="none" stroke="#000" stroke-width=".71">
<path d="M10.1 9.9h400v277.1h-400zM70.1 6.5v3.4M140.1 6.5v3.4M207.2 5h5.8l-2.9 4.9zM210.1 0v9.9M280.1 6.5v3.4M350.1 6.5v3.4M6.7 74.2h3.4M410.1 74.2h3.5M.1 148.5h10M5.1 145.6l5 2.9-5 2.9zM410.1 148.5h10"/>
<path d="M410.1 148.5l5-2.9v5.8zM6.7 222.7h3.4M410.1 222.7h3.5M70.1 287v3.4M140.1 287v3.4M210.1 287v10M210.1 287l2.9 5h-5.8zM280.1 287v3.4M350.1 287v3.4"/>
</g>
<g fill="none" stroke="#000" stroke-width=".51">
<path d="M269.8 249.5h40.3M270.1 242h140v45h-140zM270.1 257h140M303.2 257v16M310.1 242v15M350.1 257v30M390.1 257v12M270.1 265h33.1M270.1 273h80M350.1 269h60M350.1 263h60M350.1 280.5h60"/>
<path d="M370.1 280.5v6.5M390.1 280.5v6.5"/>
</g>
<path d="M294.5 58.3l1-.2 .1 2.5zM131.8 69l.9 .5-1.6 2zM256.3 67l1.7 1.9-2.3-1.1zM280.6 67.6l.9-.4 .5 2.5zM329.2 101.6l.8-.6 1.1 2.3zM358.1 107.3l2.5-.5v1zM133.8 129.8l2.4 .9-2.6 .1zM166.7 132l2.4-.8 .1 1zM39.7 140.9l2.2 1.3-2.6-.3zM340 184.7l2.4 .8-.5 .9zM143.2 199.9l2.3 1.1-.6 .8z" fill="#000"/>
<text font-size="7.9" x="174.7" y="28">CD-IND-31-PINF-03</text>
<g font-size="4.7">
<text x="304.6" y="263.9">Conjunto inferior de la</text>
<text x="304.6" y="269.3">CDI</text>
</g>
<g font-size="4.2">
<text x="34" y="9.6">6</text>
<text x="104" y="9.6">5</text>
<text x="174" y="9.6">4</text>
<text x="244" y="9.6">3</text>
<text x="314" y="9.6">2</text>
<text x="384" y="9.6">1</text>
<text x="6.8" y="38.7">D</text>
<text x="410.6" y="38.7">D</text>
<text x="7" y="112.9">C</text>
<text x="410.8" y="112.9">C</text>
<text x="7" y="187.1">B</text>
<text x="410.8" y="187.1">B</text>
<text x="7" y="261.4">A</text>
<text x="410.8" y="261.4">A</text>
<text x="34" y="290.4">6</text>
<text x="104" y="290.4">5</text>
<text x="174" y="290.4">4</text>
<text x="244" y="290.4">3</text>
<text x="314" y="290.4">2</text>
<text x="384" y="290.4">1</text>
</g>
<g font-size="3.9">
<text x="292.2" y="24.3">la parte estrecha de esta chapa en eta posición</text>
<text x="265.4" y="32">2</text>
<text x="142.5" y="48.3">2</text>
<text x="237" y="54.9">5</text>
<text x="308.7" y="76.3">3</text>
<text x="379" y="108.5">4</text>
<text x="124.1" y="129.9">3</text>
<text x="185" y="131.3">5</text>
<text x="22.8" y="137">4</text>
<text x="361.6" y="199">1</text>
<text x="165.4" y="218.1">1</text>
<text x="74.4" y="251.3">ITEM</text>
<text x="91.4" y="251.3">QTY</text>
<text x="118.6" y="251.3">PART NUMBER</text>
<text x="184.2" y="251.3">DESCRIPTION</text>
<text x="77.5" y="256.6">1</text>
<text x="93.6" y="256.6">1</text>
<text x="103.9" y="256.6">CD-IND-31-BAS-01</text>
<text x="158.9" y="256.7">Base columna. e=6mm</text>
<text x="77.5" y="262">2</text>
<text x="93.6" y="261.9">1</text>
<text x="103.9" y="262">CD-IND-31-CARRT-02</text>
<text x="158.9" y="262">Base columna cartela superior. e=3mm</text>
<text x="77.5" y="267.3">3</text>
<text x="93.6" y="267.3">2</text>
<text x="103.9" y="267.3">CD-IND-31-CARRTIN-01</text>
<text x="158.9" y="267.3">Base columna cartela inferior. e=3mm</text>
<text x="77.5" y="272.6">4</text>
<text x="93.6" y="272.6">1</text>
<text x="103.9" y="272.6">CD-IND-31-LAT-02</text>
<text x="158.9" y="272.7">Base columna lateral izq. e=3mm</text>
<text x="358.5" y="275">CD-IND-31-PINFT-03-MET01</text>
<text x="77.5" y="277.9">5</text>
<text x="93.6" y="277.9">1</text>
<text x="103.9" y="277.9">CD-IND-31-LATB-03</text>
<text x="158.9" y="278">Base columna lateral dcho. e=3mm</text>
</g>
<g font-size="3.1">
<text x="312.7" y="246.8">Tolerancias para dimensiones lineales y angulares sin indicación individual</text>
<text x="312.7" y="250.4">de tolerancia, según ISO 2768-1:1989</text>
<text x="312.7" y="254">Zonas de rugosidad no especificada, Ra 3.2</text>
<text x="357.9" y="286.4">01</text>
<text x="377.7" y="285.6">A3</text>
<text x="397" y="285.9">2 /7</text>
</g>
<g font-size="2.4">
<text x="271.2" y="244.4">MATERIAL:</text>
<text x="271.3" y="252">ACABADO SUPERFICIAL:</text>
<text x="271.4" y="247.9">Steel, Mild</text>
<text x="271.3" y="254.6">Negro satinado liso</text>
<text x="271.2" y="259.7">SCALE:</text>
<text x="350.6" y="260.8">DRAWN: Sergio Torremocha</text>
<text x="391.2" y="260.6">14/11/2016</text>
<text x="350.6" y="267">CHECKED: Antonio Garcia</text>
<text x="391.2" y="266.7">14/11/2016</text>
<text x="350.6" y="271.4">DWG NO:</text>
<text x="350.8" y="276.9">Id. Ref:</text>
<text x="350.8" y="282.8">REV</text>
<text x="371.2" y="282.9">SIZE</text>
<text x="390.9" y="282.9">SHEET</text>
</g>
</svg>
